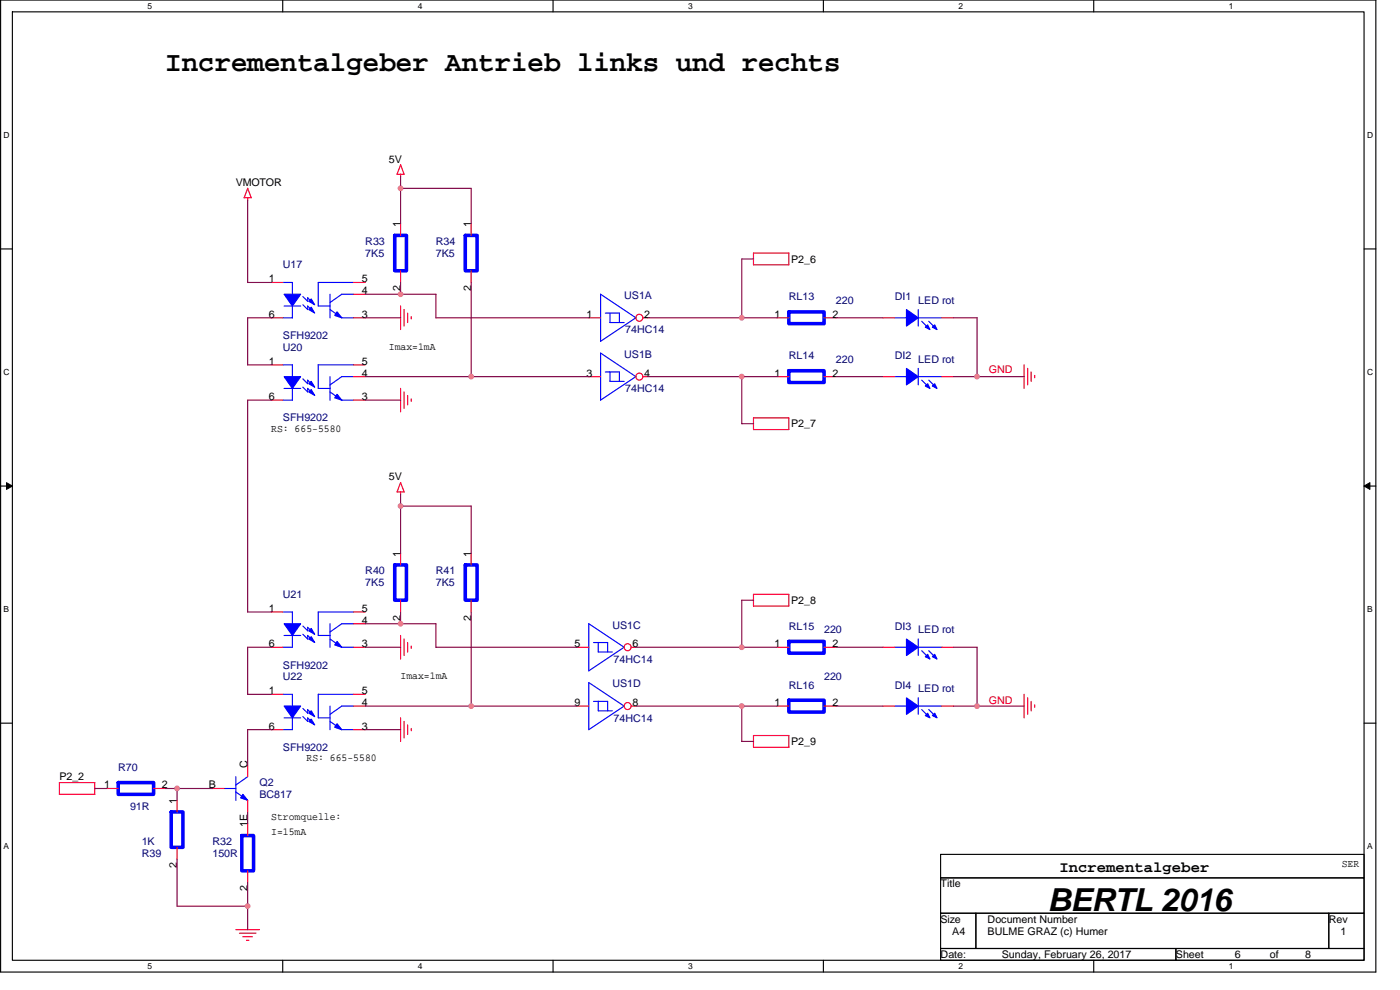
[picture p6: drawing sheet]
<svg xmlns="http://www.w3.org/2000/svg" width="420mm" height="297mm" viewBox="0 0 420 297" stroke-linecap="round" stroke-linejoin="round" font-family="sans-serif">
<path d="M.2 0h412.7v291.7h-412.7zM3.7 3.6h405.7v284.5h-405.7z" fill="none" stroke="#000" stroke-width=".34"/>
<g fill="#fff">
<path d="M44.3 .4h1.4v2.8h-1.4z"/>
<path d="M44.3 288.5h1.4v2.8h-1.4z"/>
</g>
<path d="M84.8 0v3.6M84.8 288.1v3.6" fill="none" stroke="#000" stroke-width=".34"/>
<g fill="#fff">
<path d="M125.4 .4h1.4v2.8h-1.4z"/>
<path d="M125.4 288.5h1.4v2.8h-1.4z"/>
</g>
<path d="M166 0v3.6M166 288.1v3.6" fill="none" stroke="#000" stroke-width=".34"/>
<g fill="#fff">
<path d="M206.5 .4h1.4v2.8h-1.4z"/>
<path d="M206.5 288.5h1.4v2.8h-1.4z"/>
</g>
<path d="M247.1 0v3.6M247.1 288.1v3.6" fill="none" stroke="#000" stroke-width=".34"/>
<g fill="#fff">
<path d="M287.7 .4h1.4v2.8h-1.4z"/>
<path d="M287.7 288.5h1.4v2.8h-1.4z"/>
</g>
<path d="M328.2 0v3.6M328.2 288.1v3.6" fill="none" stroke="#000" stroke-width=".34"/>
<g fill="#fff">
<path d="M368.8 .4h1.4v2.8h-1.4z"/>
<path d="M368.8 288.5h1.4v2.8h-1.4z"/>
<path d="M1.1 39.1h1.8v2.8h-1.8z"/>
<path d="M410.3 39.1h1.8v2.8h-1.8z"/>
<path d="M1.1 110.3h1.8v2.8h-1.8z"/>
<path d="M410.3 110.3h1.8v2.8h-1.8z"/>
</g>
<path d="M.2 74.7h3.5M409.4 74.7h3.5" fill="none" stroke="#000" stroke-width=".34"/>
<g fill="#fff">
<path d="M1.1 181.4h1.6v2.8h-1.6z"/>
<path d="M410.3 181.4h1.6v2.8h-1.6z"/>
</g>
<path d="M.2 145.8h3.5M409.4 145.8h3.5" fill="none" stroke="#000" stroke-width=".34"/>
<path d="M2 144.8l1.7 1-1.7 1zM409.4 145.8l1.7-1v2z" fill="#000" stroke="#000" stroke-width=".3"/>
<g fill="#fff">
<path d="M1 252.5h1.8v2.9h-1.8z"/>
<path d="M410.2 252.5h1.8v2.9h-1.8z"/>
</g>
<path d="M.2 217h3.5M409.4 217h3.5M282.3 256.3h127.1v7.1h-127.1zM282.3 263.4h127.1v10.6h-127.1zM282.3 274h10.6v10.6h-10.6zM292.9 274h105.9v10.6h-105.9zM398.8 274h10.6v10.6h-10.6zM282.3 284.6h70.6v3.5h-70.6zM352.9 284.6h56.5v3.5h-56.5z" fill="none" stroke="#000" stroke-width=".34"/>
<g fill="none" stroke="#f00" stroke-width=".34">
<path d="M73.2 59.3h2.2l-1.1-2.8-1 2.8M74.3 59.3v.8M120.2 52.3v.7M120.2 49.4l1.1 2.9M120.2 49.4l-1.1 2.9h2.2M120.2 67.1v3.5M141.4 67.1v3.5M236.7 79.5v-3.6h-10.6v3.6h10.7M81.4 95.4h3.5M81.4 84.8h3.5M106.1 95.4h3.5M106.1 84.8h3.5"/>
<path d="M106.1 88.3h3.5M120.2 81.2v3.6M120.2 91.8v7.1M121.3 92.9v4.9M122.3 93.9v2.9M123.4 95v.7M141.4 81.2v3.6M176.7 95.4h3.5M192.9 95.4h1.5M233.2 95.4h3.5M247.3 95.4h3.6M265 95.4h3.5"/>
<path d="M282.6 95.4h3.6M81.4 109.5h3.5M106.1 113h3.5M106.1 109.5h3.5M120.2 116.5v7.1M121.3 117.6v4.9M122.3 118.7v2.8M123.4 119.7v.7M176.7 113h3.5M192.9 113h1.5M233.2 113h3.5M247.3 113h3.6"/>
<path d="M265 113h3.5M282.6 113h3.6M307.3 109.5v7M308.4 110.5v5M309.5 111.6v2.8M310.5 112.6v.7M81.4 120.1h3.5M106.1 120.1h3.5M236.7 128.9v-3.5h-10.6v3.5h10.7M120.2 147.6v.7M120.2 144.8l1.1 2.8M120.2 144.8l-1.1 2.8h2.2"/>
<path d="M120.2 166v3.5M141.4 166v3.5M81.4 194.2h3.5M81.4 183.6h3.5M106.1 194.2h3.5M106.1 183.6h3.5M106.1 187.2h3.5M120.2 180.1v3.5M120.2 190.6v7.1M121.3 191.7v5M122.3 192.8v2.8M123.4 193.8v.8"/>
<path d="M141.4 180.1v3.5M173.2 194.2h3.5M189.4 194.2h1.4M233.2 194.2h3.5M236.7 181.8v-3.5h-10.6v3.6l10.7-.1M247.3 194.2h3.6M265 194.2h3.5M282.6 194.2h3.6M81.4 208.3h3.5M81.4 218.9h3.5M106.1 211.9h3.5M106.1 208.3h3.5"/>
<path d="M106.1 218.9h3.5M120.2 215.4v7.1M121.3 216.4v5M122.3 217.5v2.9M123.4 218.5v.8M173.2 211.9h3.5M189.4 211.9h1.4M233.2 211.9h3.5M247.3 211.9h3.6M265 211.9h3.5M282.6 211.9h3.6M307.3 208.3v7.1"/>
<path d="M308.4 209.4v4.9M309.5 210.4v2.9M310.5 211.5v.7M17.8 234.8h10.7l-.1 3.6-10.6-.1M17.8 234.8v3.5M32 236.6h3.5M46.1 236.6h3.5M63.7 236.6h3.6M74.3 229.5v3.5M226.1 224.2h10.7M236.7 224.2v-3.5h-10.6v3.5M53.1 240.1v3.5"/>
<path d="M53.1 254.2v3.6M74.3 240.1v3.5M74.3 247.2v3.5M70.8 278.9h7.1M71.8 280h5M74.3 261.3v3.5M72.9 281.1h2.8M74 282.1h.7"/>
<circle cx="191.9" cy="95.3" r="1.05"/>
<circle cx="191.9" cy="113" r="1.05"/>
<circle cx="188.4" cy="194.2" r="1.05"/>
<circle cx="188.4" cy="211.8" r="1.05"/>
</g>
<g fill="none" stroke="#00f" stroke-width=".34">
<path d="M84.9 84.8h2.8v3.5M85.3 91.8h4.9M87.7 91.8v3.6h-2.8M90.9 89l1.4 1.4v-1.1M90.9 91.4l1.4 1.5v-1.1M92.3 91.8l1.4 1.4M92.3 89.3l1.4 1.5M95.5 84.8h10.6M95.5 84.7v7.1h3.6M99 88.3v7.1M99 92.9l3.5 2.5h3.6M106.1 88.3h-3.5l-3.6 2.5"/>
<path d="M180.2 88.3l10.6 7.1M180.2 88.3v14.1l10.6-7.1M181.7 93.9h4.2v2.9M183.1 93.9v2.9h4.2M268.5 95.4h3.6M275.6 92.9v4.9M275.6 95.4h7M276.6 96.4l2.2 2.1M278.7 96.4l2.2 2.1M84.9 109.5h2.8v3.5M85.3 116.5h4.9M87.7 116.5v3.6h-2.8"/>
<path d="M90.9 116.2l1.4 1.4M90.9 113.7l1.4 1.4M92.3 116.5l1.4 1.4M92.3 114l1.4 1.5M92.3 114.1v1M92.3 116.5v1.1M99 113v7.1M99 117.6l3.5 2.5h3.6M106.1 109.5h-10.6v7h3.6M106.1 113h-3.6l-3.5 2.5M181.7 111.6h4.2v2.8M183.1 111.6l-.1 2.8h4.3"/>
<path d="M190.8 113l-10.6 7.1v-14.2l10.6 7.1M268.5 113h3.6M275.6 110.5v5M275.6 113h7M276.6 114l2.2 2.2M278.7 114l2.2 2.2M84.9 183.6h2.8v3.6M84.9 194.2h2.9M85.3 190.7h4.9M87.7 190.7v3.5M90.9 187.8l1.4 1.5v-1.1M90.9 190.3l1.4 1.4"/>
<path d="M92.3 190.6l1.4 1.5M92.3 188.2l1.4 1.4M92.3 190.7v1M99 187.2v7M99 191.7l3.6 2.5M102.5 194.2h3.6M106.1 183.6h-10.6v7.1h3.6M106.1 187.2h-3.5l-3.6 2.4M176.7 187.2l10.6 7-10.6 7.1zM178.1 192.8h4.3v2.8M179.5 192.8v2.8h4.3M268.5 194.2h3.6"/>
<path d="M275.6 191.7v5M275.6 194.2h7M276.6 195.2l2.2 2.2M278.7 195.2l2.2 2.2M84.9 208.3h2.9l-.1 3.6M85.3 215.4h4.9M87.7 215.4v3.5h-2.8M90.9 215l1.4 1.5v-1.1M90.9 212.6l1.4 1.4v-1.1M92.3 215.4l1.4 1.4M92.3 212.9l1.4 1.4M95.5 208.3h10.6"/>
<path d="M95.5 208.3v7.1h3.6M99 216.5l3.5 2.4h3.6M99 211.9v7M106.1 211.9h-3.5l-3.6 2.5M176.7 204.8l10.6 7.1M176.7 204.8v14.1l10.6-7.1M178.1 210.4h4.3v2.9M179.5 210.4v2.9h4.3M268.5 211.9h3.6M275.6 211.9h7M275.6 209.4v4.9M276.6 212.9l2.2 2.1"/>
<path d="M278.7 212.9l2.2 2.1M67.2 236.6h3.6M70.8 237.6l3.5 2.5M70.8 233v7.1M74.3 233l-3.5 2.5"/>
</g>
<path d="M118.5 70.6h3.5v10.6h-3.5zM139.6 70.6h3.6v10.6h-3.6zM236.7 93.6h10.6v3.5h-10.6zM236.7 111.2h10.6v3.6h-10.6zM118.5 169.5h3.5v10.6h-3.5zM139.6 169.5h3.6v10.6h-3.6zM236.7 192.4h10.6v3.6h-10.6zM236.7 210.1h10.6v3.5h-10.6zM35.5 234.8h10.6v3.5h-10.6zM51.4 243.6h3.5v10.6h-3.5zM72.6 250.7h3.5v10.6h-3.5z" fill="none" stroke="#00f" stroke-width="1.1"/>
<g fill="#00f" stroke="#00f" stroke-width=".34">
<path d="M85.3 211.9h4.9l-2.5 3.5z" fill-rule="evenodd"/>
<path d="M92.7 216.5l.7-.7 1.1 1.7z" fill-rule="evenodd"/>
<path d="M92.7 214l.7-.7 1.1 1.7z" fill-rule="evenodd"/>
<path d="M101.2 217.1l1.4 1.8-2.2-.7z" fill-rule="evenodd"/>
<path d="M272 191.7l3.6 2.5-3.6 2.5z" fill-rule="evenodd"/>
<path d="M280.5 196.3l.7 1.4-1.4-.7z" fill-rule="evenodd"/>
<path d="M278.4 196.3l.7 1.4-1.4-.7z" fill-rule="evenodd"/>
<path d="M272 110.5l3.6 2.5-3.6 2.5z" fill-rule="evenodd"/>
<path d="M280.5 115.1l.7 1.4-1.4-.7z" fill-rule="evenodd"/>
<path d="M278.4 115.1l.7 1.4-1.4-.7z" fill-rule="evenodd"/>
<path d="M85.3 88.3h4.9l-2.5 3.5z" fill-rule="evenodd"/>
<path d="M92.7 92.9l.7-.7 1.1 1.7z" fill-rule="evenodd"/>
<path d="M92.7 90.4l.7-.7 1.1 1.8z" fill-rule="evenodd"/>
<path d="M101.2 93.6l1.4 1.8-2.2-.8z" fill-rule="evenodd"/>
<path d="M85.3 187.2h4.9l-2.5 3.5z" fill-rule="evenodd"/>
<path d="M92.7 191.7l.7-.7 1.1 1.8z" fill-rule="evenodd"/>
<path d="M92.7 189.3l.7-.7 1.1 1.7z" fill-rule="evenodd"/>
<path d="M101.2 192.4l1.4 1.8-2.2-.7z" fill-rule="evenodd"/>
<path d="M272 209.4l3.6 2.5-3.6 2.4z" fill-rule="evenodd"/>
<path d="M280.5 214l.7 1.4-1.4-.7z" fill-rule="evenodd"/>
<path d="M278.4 214l.7 1.4-1.4-.7z" fill-rule="evenodd"/>
<path d="M72.9 238.3l1.4 1.8-2.1-.7z" fill-rule="evenodd"/>
<path d="M85.3 113h4.9l-2.5 3.5z" fill-rule="evenodd"/>
<path d="M92.7 117.6l.7-.7 1.1 1.8z" fill-rule="evenodd"/>
<path d="M92.7 115.1l.7-.7 1.1 1.8z" fill-rule="evenodd"/>
<path d="M101.2 118.3l1.4 1.8-2.2-.7z" fill-rule="evenodd"/>
<path d="M272 92.9l3.6 2.5-3.6 2.4z" fill-rule="evenodd"/>
<path d="M280.5 97.5l.7 1.4-1.4-.7z" fill-rule="evenodd"/>
<path d="M278.4 97.5l.7 1.4-1.4-.7z" fill-rule="evenodd"/>
</g>
<g fill="none" stroke="#800040" stroke-width=".34">
<path d="M120.2 53v14.1M120.2 56.5h21.2v10.6M74.3 60v24.8h7.1M226.2 77.7h-3.6v17.7M81.4 95.4h-7.1v14.1h7.1M109.6 95.4h10.6M109.6 88.3h21.2v7.1h45.9M120.2 84.8v3.5M141.4 84.8v28.2M233.2 95.4h-38.8M250.9 95.4h14.1M286.2 95.4h7.1"/>
<path d="M293.2 95.4v17.6M109.6 113h67.1M194.4 113h38.8M222.6 113v14.1M250.9 113h14.1M286.2 113h21.2M81.4 120.1h-7.1v63.5M109.6 120.1h10.6M222.6 127.1h3.6M120.2 148.3v17.7M120.2 151.8h21.2v14.2M74.3 183.6h7.1"/>
<path d="M81.4 194.2h-7.1v14.1h7.1M109.6 187.2h21.2v7M109.6 194.2h10.6M120.2 183.6v3.6M130.8 194.2h42.4M141.4 183.6v28.3M190.8 194.2h42.4M226.2 180.1h-3.6v14.1M250.9 194.2h14.1M286.2 194.2h7.1M293.2 194.2v17.7M81.4 218.9h-7.1v10.6"/>
<path d="M109.6 211.9h63.6M109.6 218.9h10.6M190.8 211.9h42.4M222.6 211.9v10.6h3.6M250.9 211.9h14.1M286.2 211.9h21.2M28.4 236.6h3.6M49.6 236.6h14.2M53.1 236.6v3.5M53.1 257.8v14.1h21.2M74.3 243.6v3.6M74.3 264.8v14.2"/>
</g>
<g fill="#f0f" stroke="#f0f" stroke-width=".34">
<circle cx="141.4" cy="113" r=".7"/>
<circle cx="120.2" cy="88.3" r=".7"/>
<circle cx="222.6" cy="95.3" r=".7"/>
<circle cx="141.4" cy="211.9" r=".7"/>
<circle cx="120.2" cy="187.1" r=".7"/>
<circle cx="120.2" cy="151.8" r=".7"/>
<circle cx="53.1" cy="236.6" r=".7"/>
<circle cx="74.3" cy="271.9" r=".69"/>
<circle cx="293.2" cy="113" r=".7"/>
<circle cx="293.2" cy="211.9" r=".7"/>
<circle cx="222.6" cy="194.2" r=".7"/>
<circle cx="222.6" cy="211.9" r=".7"/>
<circle cx="120.2" cy="56.5" r=".7"/>
<circle cx="222.6" cy="113" r=".7"/>
</g>
<text font-size="9.5" x="314.4" y="273.4">BERTL 2016</text>
<text font-size="8.5" x="49.6" y="21.2">Incrementalgeber Antrieb links und rechts</text>
<text font-size="4.6" x="317.9" y="261.6">Incrementalgeber</text>
<g font-size="3.2">
<text x="116.7" y="48.8">5V</text>
<text x="70.8" y="55.8">VMOTOR</text>
<text x="120.2" y="68.2" transform="rotate(-90 120.2 68.2)">1</text>
<text x="141.4" y="68.2" transform="rotate(-90 141.4 68.2)">1</text>
<text x="237.4" y="78.8">P2_6</text>
<text x="80.7" y="84.7">1</text>
<text x="108.6" y="84.7">5</text>
<text x="108.6" y="88.3">4</text>
<text x="120.2" y="87.4" transform="rotate(-90 120.2 87.4)">2</text>
<text x="141.4" y="87.4" transform="rotate(-90 141.4 87.4)">2</text>
<text x="80.7" y="95.3">6</text>
<text x="108.6" y="95.3">3</text>
<text x="176" y="95.3">1</text>
<text x="193.3" y="95.3">2</text>
<text x="232.5" y="95.3">1</text>
<text x="249.8" y="95.3">2</text>
<text x="116.7" y="104.9">Imax=1mA</text>
<text x="80.7" y="109.5">1</text>
<text x="108.6" y="109.5">5</text>
<text x="108.6" y="113">4</text>
<text x="176" y="113">3</text>
<text x="193.3" y="113">4</text>
<text x="232.5" y="113">1</text>
<text x="249.8" y="113">2</text>
<text x="80.7" y="120">6</text>
<text x="108.6" y="120">3</text>
<text x="81.4" y="129.6">RS: 665-5580</text>
<text x="237.4" y="128.2">P2_7</text>
<text x="116.7" y="144.1">5V</text>
<text x="120.2" y="167" transform="rotate(-90 120.2 167)">1</text>
<text x="141.4" y="167" transform="rotate(-90 141.4 167)">1</text>
<text x="80.7" y="183.6">1</text>
<text x="108.6" y="183.6">5</text>
<text x="237.4" y="181.2">P2_8</text>
<text x="108.6" y="187.1">4</text>
<text x="120.2" y="186.2" transform="rotate(-90 120.2 186.2)">2</text>
<text x="141.4" y="186.2" transform="rotate(-90 141.4 186.2)">2</text>
<text x="80.7" y="194.2">6</text>
<text x="108.6" y="194.2">3</text>
<text x="172.5" y="194.2">5</text>
<text x="189.8" y="194.2">6</text>
<text x="232.5" y="194.2">1</text>
<text x="249.8" y="194.2">2</text>
<text x="120.2" y="203.8">Imax=1mA</text>
<text x="80.7" y="208.3">1</text>
<text x="108.6" y="208.3">5</text>
<text x="108.6" y="211.8">4</text>
<text x="172.5" y="211.8">9</text>
<text x="189.8" y="211.8">8</text>
<text x="232.5" y="211.8">1</text>
<text x="249.8" y="211.8">2</text>
<text x="80.7" y="218.9">6</text>
<text x="108.6" y="218.9">3</text>
<text x="237.4" y="223.5">P2_9</text>
<text x="74.3" y="230.6" transform="rotate(-90 74.3 230.6)">C</text>
<text x="92" y="228.5">RS: 665-5580</text>
<text x="17.8" y="234.1">P2_2</text>
<text x="31.2" y="236.6">1</text>
<text x="48.6" y="236.6">2</text>
<text x="62.6" y="236.6">B</text>
<text x="53.1" y="241.2" transform="rotate(-90 53.1 241.2)">1</text>
<text x="74.3" y="248.2" transform="rotate(-90 74.3 248.2)">1E</text>
<text x="81.4" y="246.1">Stromquelle:</text>
<text x="81.4" y="250.5">I=15mA</text>
<text x="53.1" y="260.4" transform="rotate(-90 53.1 260.4)">2</text>
<text x="402.7" y="260.3">SER</text>
<text x="74.3" y="267.4" transform="rotate(-90 74.3 267.4)">2</text>
<text x="282.3" y="266.3">Title</text>
<text x="282.3" y="276.9">Size</text>
<text x="285.8" y="280.4">A4</text>
<text x="296.4" y="276.9">Document Number</text>
<text x="296.4" y="280.4">BULME GRAZ (c) Humer</text>
<text x="398.8" y="276.9">Rev</text>
<text x="402.3" y="280.4">1</text>
<text x="282.3" y="287.4">Date:</text>
<text x="300.6" y="287.4">Sunday, February 26, 2017</text>
<text x="352.9" y="287.4">Sheet</text>
<text x="370.6" y="287.4">6</text>
<text x="381.1" y="287.4">of</text>
<text x="391.7" y="287.4">8</text>
</g>
<g font-size="3.2" fill="#000080">
<text x="109.6" y="73.5">R33</text>
<text x="109.6" y="77">7K5</text>
<text x="130.8" y="73.5">R34</text>
<text x="130.8" y="77">7K5</text>
<text x="84.9" y="80.6">U17</text>
<text x="187.3" y="89.7">US1A</text>
<text x="236.7" y="90.1">RL13</text>
<text x="250.9" y="91.1">220</text>
<text x="268.5" y="90.1">DI1</text>
<text x="275.6" y="91.1">LED rot</text>
<text x="84.9" y="101.7">SFH9202</text>
<text x="187.7" y="100">74HC14</text>
<text x="84.9" y="105.3">U20</text>
<text x="187.3" y="107.4">US1B</text>
<text x="236.7" y="107.7">RL14</text>
<text x="268.5" y="107.7">DI2</text>
<text x="250.9" y="108.8">220</text>
<text x="275.6" y="108.8">LED rot</text>
<text x="187.7" y="117.6">74HC14</text>
<text x="84.9" y="126.4">SFH9202</text>
<text x="109.6" y="172.4">R40</text>
<text x="130.8" y="172.4">R41</text>
<text x="84.9" y="179.4">U21</text>
<text x="109.6" y="175.9">7K5</text>
<text x="130.8" y="175.9">7K5</text>
<text x="183.8" y="188.6">US1C</text>
<text x="236.7" y="189">RL15</text>
<text x="247.3" y="190">220</text>
<text x="268.5" y="189">DI3</text>
<text x="275.6" y="190">LED rot</text>
<text x="84.9" y="200.6">SFH9202</text>
<text x="184.1" y="198.8">74HC14</text>
<text x="84.9" y="204.1">U22</text>
<text x="183.8" y="206.2">US1D</text>
<text x="236.7" y="206.6">RL16</text>
<text x="247.3" y="204.1">220</text>
<text x="268.5" y="206.6">DI4</text>
<text x="275.6" y="207.7">LED rot</text>
<text x="184.1" y="216.5">74HC14</text>
<text x="84.9" y="225.3">SFH9202</text>
<text x="35.5" y="231.3">R70</text>
<text x="77.9" y="235.9">Q2</text>
<text x="77.9" y="239.4">BC817</text>
<text x="39" y="243">91R</text>
<text x="42.6" y="257.1">R39</text>
<text x="42.6" y="253.6">1K</text>
<text x="63.7" y="253.6">R32</text>
<text x="63.7" y="257.1">150R</text>
</g>
<g font-size="3.2" fill="#f00">
<text x="296.7" y="112">GND</text>
<text x="296.7" y="211.2">GND</text>
</g>
<g font-size="2.5">
<text x="44.3" y="2.6">5</text>
<text x="125.4" y="2.6">4</text>
<text x="206.5" y="2.6">3</text>
<text x="287.7" y="2.6">2</text>
<text x="368.8" y="2.6">1</text>
<text x="1.1" y="41.4">D</text>
<text x="410.3" y="41.4">D</text>
<text x="1.1" y="112.5">C</text>
<text x="410.3" y="112.5">C</text>
<text x="1.1" y="183.6">B</text>
<text x="410.3" y="183.6">B</text>
<text x="1.1" y="254.8">A</text>
<text x="410.3" y="254.8">A</text>
<text x="44.3" y="290.7">5</text>
<text x="125.4" y="290.7">4</text>
<text x="206.5" y="290.7">3</text>
<text x="287.7" y="290.7">2</text>
<text x="368.8" y="290.7">1</text>
</g>
</svg>
